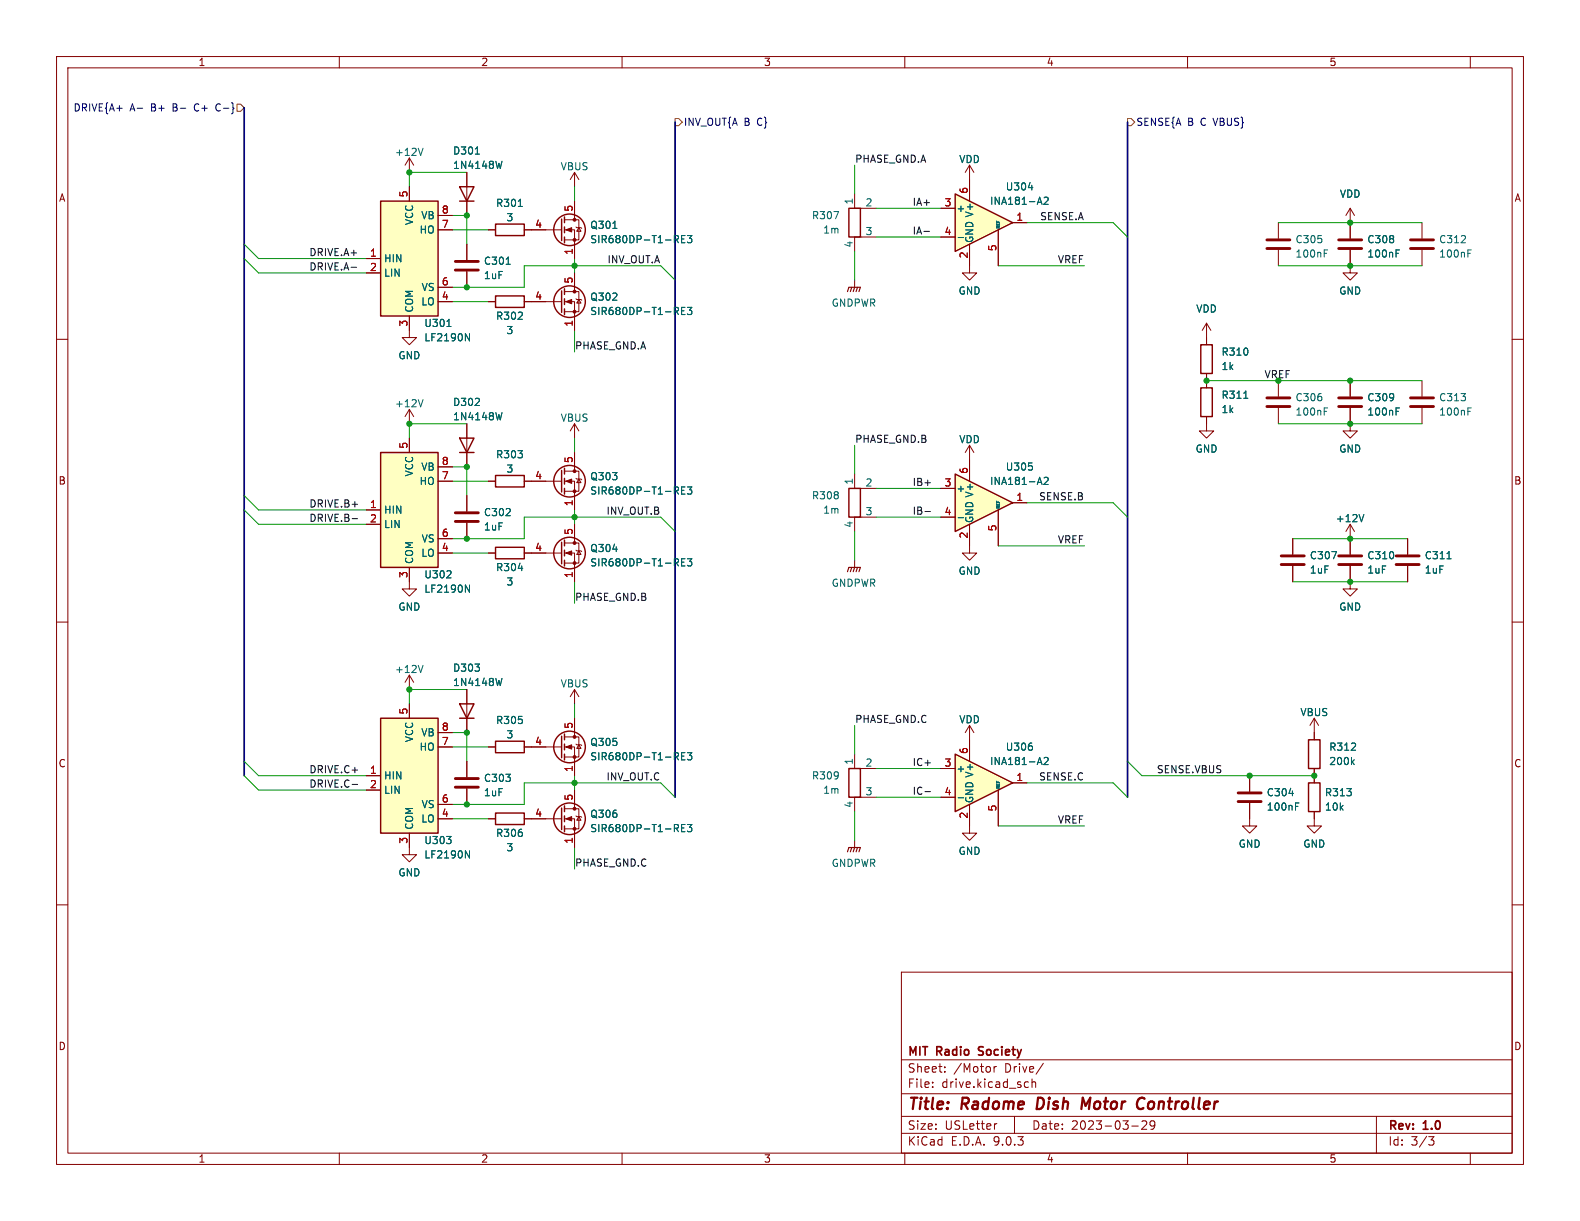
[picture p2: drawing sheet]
<svg xmlns="http://www.w3.org/2000/svg" width="279mm" height="216mm" viewBox="0 0 279 216" stroke-linecap="round" stroke-linejoin="round" font-family="sans-serif">
<g fill="none" stroke="#840000" stroke-width=".18">
<path d="M10 10h259.4v195.9h-259.4zM12 12h255.4v191.9h-255.4zM60 10v2M110 10v2M160 10v2M210 10v2M260 10v2M226.1 39.4v2.8M238.8 36.8v5.4M238.8 36.8l-.8 1.3M238.8 36.8l.7 1.3M251.5 39.4v2.8"/>
<path d="M226.1 44.2v2.8M238.8 44.2v4.1h1.2l-1.2 1.2-1.3-1.2h1.3M251.5 44.2v2.8M10 60h2M213.4 73.7v2.5h1.2l-1.2 1.3-1.3-1.3h1.3M213.4 67.3v1.3M226.1 67.3v2.8M226.1 72.1v2.8M267.4 60h2M228.6 95.3v2.7M238.8 95.3v2.7M248.9 95.3v2.7"/>
<path d="M10 110h2M72.4 102.9v1.2h1.3l-1.3 1.3-1.3-1.3h1.3M228.6 100.1v2.8M238.8 100.1v2.8M248.9 100.1v2.8M267.4 110h2M10 160h2M159.4 171.9h108v32h-108zM267.4 160h2M159.4 197.4h108M159.4 193.4h108M159.4 187.4h108"/>
<path d="M164.9 192.1v.2M164.9 191.4v.1M167.1 189.4v.2M167.1 188.7v.1M175.8 188.6v1M176.2 188.6l-.3 .1-.1 .2M176.3 198.7l-.3 .1M179.4 197.4v3M181.4 191.3l.5 .1M181.9 192.2l-.5 .1M182.5 191.4l.2-.1 .4 .1v.9M182.5 190.8v1.5"/>
<path d="M184.5 188l-1.3 1.9M200.1 199.1h1.2M201.9 198.3l.6-.1 .2 .1 .1 .3-.9 1.1h.9M204.2 198.8l-.3 .3h-.3l-.2-.3 .1-.5 .4-.1 .2 .1a.99 .99 0 0 1-.3 1.4h-.3M243.4 197.4v6.5M60 203.9v2M110 203.9v2M159.4 200.4h108M160 203.9v2M210 203.9v2M252.6 201h1l-.5 .6 .4 .1 .1 .5-.3 .3h-.4M260 203.9v2"/>
</g>
<path d="M183.6 194.1l-.3 2h.5M192.8 194.1l-.8 1.4-.5-1.4-.3 2M201.9 194.1l.5 .2M202.2 195.9l-.4 .2" fill="none" stroke="#840000" stroke-width=".4"/>
<path d="M173 186.5l.2 .1M173.1 185.2v.4" fill="none" stroke="#840000" stroke-width=".3"/>
<g fill="none" stroke="#840000" stroke-width=".51">
<path d="M224 42.4h4.1M224 43.9h4.1M236.7 42.4h4.1M236.7 43.9h4.1M249.4 42.4h4.1M249.4 43.9h4.1M224 70.4h4.1M224 71.9h4.1M226.6 98.3h4M226.6 99.8h4M236.7 98.3h4.1M236.7 99.8h4.1"/>
<path d="M246.9 98.3h4.1M246.9 99.8h4.1"/>
</g>
<path d="M234.2 44.8h.4M234.2 44.2h.6M246.9 44.8h.4M246.9 44.2h.6M259.6 44.8h.4M259.6 44.2h.6M219.9 70.4h.8M234.2 72.7h.4M234.2 72.1h.6M235.5 97.5h.8l-.5 1.3M255.9 98.8h.7" fill="none" stroke="#006464" stroke-width=".18"/>
<path d="M212.3 68.6h2.1v5.1h-2.1z" fill="none" stroke="#840000" stroke-width=".25"/>
<path d="M67.3 80h10.2v20.3h-10.2z" fill="#ffffc2"/>
<g fill="none" stroke="#840000" stroke-width=".25">
<path d="M81.3 33h2.5l-1.3 2.6zM81.3 35.6h2.5M87.6 39.6h5.1v2.1h-5.1zM99.3 38.7v3.8M99.8 38.4v1M150.1 36.8h2v5.1h-2zM99.3 51.4v3.8M99.8 40.1v1M99.8 41.9v1M99.8 51.1v1M99.8 52.8v1M99.8 54.6v1"/>
<path d="M81.3 77.5h2.5l-1.3 2.5zM212.3 61h2.1v5h-2.1zM67.3 80h10.2v20.3h-10.2zM81.3 80h2.5M87.6 84.1h5.1v2h-5.1zM99.3 83.2v3.8M99.8 82.8v1M99.8 84.6v1M99.8 86.4v1M87.6 143.8h5.1v2h-5.1z"/>
<circle cx="100.7" cy="53.3" r="2.79"/>
<circle cx="100.7" cy="40.6" r="2.79"/>
<circle cx="100.7" cy="85.1" r="2.79"/>
</g>
<g fill="none" stroke="#840000" stroke-width=".18">
<path d="M82.5 30.5v7.6M99.8 38.9h2.6v3.5h-2.6M101.6 30.5v2.5M101.6 35.6v3.3M101.6 30.5l-.8 1.3M101.6 30.5l.8 1.3M151.1 34.3v2.5h3.8M171.4 29.2v2.6M171.4 29.2l-.7 1.3M171.4 29.2l.8 1.3M82.5 43.2v2.8M82.5 48v2.8"/>
<path d="M86.4 40.6h1.2M92.7 40.6h6.6M94 53.3h5.3M99.8 40.6h1.8v5.1M99.8 51.6h2.6v3.5h-2.6M99.8 53.3h1.8v5.1M101.6 48.3v3.3M101.9 40.1l.1 .2h.7l.2 .1M101.9 52.8l.1 .2h.7l.2 .1M102.4 40.3l.3 .6h-.7zM102.4 53l.3 .6h-.7zM151.1 49.5v1.3"/>
<path d="M154.9 41.9h-3.8v2.6M171.4 47v1.3h1.3l-1.3 1.2-1.2-1.2h1.2M213.4 59.7v1.3M72.4 77.5v2.5M82.5 74.9v7.7M101.6 74.9v2.6M101.6 74.9l-.8 1.3M101.6 74.9l.8 1.3M171.4 78.7l-.7 1.3M171.4 78.7l.8 1.3M171.4 78.7v2.6M213.4 66v1.3"/>
<path d="M64.8 90.2h2.5M64.8 92.7h2.5M77.5 82.6h2.5M77.5 85.1h2.5M77.5 95.3h2.5M77.5 97.8h2.5M82.5 87.6v2.8M82.5 92.5v2.8M86.4 85.1h1.2M92.7 85.1h6.6M99.8 83.3h2.6v3.6h-2.6M99.8 85.1h1.8v5.1"/>
<path d="M101.6 80v3.3M101.9 84.6l.1 .1h.7l.2 .1M102.4 84.7l.3 .6h-.7zM72.4 100.3v2.6M72.4 119.4v2.5M72.4 119.4l-.8 1.3M72.4 119.4l.8 1.3M86.4 144.8h1.2M92.7 144.8h1.3"/>
</g>
<g fill="none" stroke="#006464" stroke-width=".18">
<path d="M84.1 27.2h.7M88.8 28.5l-.3 1.3M91.7 36.5h.7M147.5 37.4h.8l-.5 1.3M89.5 46.7h.7M108.4 40.4h.7M119.6 42.3l.4 .6M119.6 55l.4 .6M119.9 41.7l.1 .2-.1 .4M119.9 54.4l.1 .2-.1 .4M120.5 42.3h.4M120.5 55h.4"/>
<path d="M121.1 41.7h-.6v1.2h.6M121.1 54.4h-.6v1.2h.6M121.6 41.7h.7l-.4 .4 .4 .2v.5l-.2 .1-.5-.1M121.6 54.4h.7l-.4 .4 .4 .2v.5l-.2 .1-.5-.1M88.8 73l-.3 1.2M119.6 86.8l.4 .6M119.9 86.2l.1 .1-.1 .4M120.5 86.7h.4M121.1 86.1h-.6v1.3h.6M121.6 86.1h.7l-.4 .5 .4 .1v.6l-.2 .1-.5-.1M74.8 117.7l-.4 1.2M79 102.2h.8"/>
<path d="M79.7 101v.5M82.3 103.4l.7 1.3v-1.3"/>
</g>
<path d="M80.5 46.2h4.1M80.5 47.8h4.1M80.5 90.7h4.1M80.5 92.2h4.1" fill="none" stroke="#840000" stroke-width=".51"/>
<g fill="#840000" stroke="#840000" stroke-width=".18">
<path d="M100.1 40.6l1-.3v.7z"/>
<path d="M100.1 53.3l1-.3v.7z"/>
<path d="M100.1 85.1l1-.4v.8z"/>
<circle cx="101.6" cy="38.9" r=".25"/>
<circle cx="101.6" cy="42.4" r=".25"/>
<circle cx="101.6" cy="51.6" r=".25"/>
<circle cx="101.6" cy="55.1" r=".25"/>
<circle cx="101.6" cy="83.3" r=".25"/>
<circle cx="101.6" cy="86.9" r=".25"/>
</g>
<path d="M149.9 51.6l.2-.8h2l-.2 .8M150.6 50.8l-.2 .8M151.1 50.8l-.2 .8M151.6 50.8l-.2 .8" fill="none" stroke="#840000" stroke-width=".2"/>
<path d="M168.9 34.3l10.2 5.1-10.2 5.1z" fill="#ffffc2"/>
<g fill="none" stroke="#840000" stroke-width=".25">
<path d="M168.9 34.3l10.2 5.1-10.2 5.1zM87.6 96.8h5.1v2h-5.1zM99.3 95.9v3.8M99.8 95.5v1M99.8 97.3v1M99.8 99.1v1M99.3 130.2v3.8M99.8 129.8v1M99.8 131.6v1M99.8 133.4v1M99.3 142.9v3.8M99.8 142.5v1"/>
<path d="M99.8 144.3v1M99.8 146.1v1"/>
<circle cx="100.7" cy="97.8" r="2.79"/>
<circle cx="100.7" cy="132.1" r="2.79"/>
<circle cx="100.7" cy="144.8" r="2.79"/>
</g>
<g fill="none" stroke="#840000" stroke-width=".18">
<path d="M166.4 36.8h2.5M171.4 31.8v3.8M179.1 39.4h2.5M166.4 41.9h2.5M171.4 43.2v3.8M176.5 40.6v6.4M86.4 97.8h1.2M92.7 97.8h6.6M99.8 96h2.6v3.6h-2.6M99.8 97.8h1.8v5.1M101.6 92.7v3.3M101.9 97.3l.1 .1h.7l.2 .1"/>
<path d="M102.4 97.4l.3 .6h-.7zM238.8 92.7l-.8 1.3M238.8 92.7l.7 1.3M238.8 92.7v2.6M82.5 134.6v2.8M82.5 139.4v2.8M94 132.1h5.3M99.8 130.3h2.6v3.6h-2.6M99.8 132.1h1.8v5.1M101.6 121.9l-.8 1.3M101.6 121.9l.8 1.3M101.6 121.9v2.6"/>
<path d="M101.6 127v3.3M101.6 139.7v3.3M101.9 131.6l.1 .1h.7l.2 .1M102.4 131.7l.3 .6h-.7zM94 144.8h5.3M99.8 143h2.6v3.6h-2.6M99.8 144.8h1.8v5.1M101.9 144.3l.1 .1h.7l.2 .1M102.4 144.4l.3 .6h-.7z"/>
</g>
<g fill="none" stroke="#006464" stroke-width=".18">
<path d="M176.2 39.1v.2h.6M176.2 39.5v.3h.6M181.9 33.2h.7M183.8 34.9l.5 1.2M184.6 35l.5-.1 .3 .3-.8 .9h.8M169.4 42h1M176.3 40l-.1 .3h.6M119.6 99.5l.4 .6M119.9 98.9l.1 .1-.1 .4M120.5 99.4h.4M121.1 98.8h-.6v1.3h.6M121.6 98.8h.7l-.4 .5 .4 .1v.6l-.2 .1-.5-.1"/>
<path d="M241.2 91l-.4 1.3M91.7 100.5h.7M119.6 133.8l.4 .6M119.9 133.2l.1 .1-.1 .4M120.5 133.7h.4M121.1 133.1h-.6v1.3h.6M121.6 133.1h.7l-.4 .5 .4 .1v.5l-.2 .2-.5-.2M119.6 146.5l.4 .6M119.9 145.9l.1 .1-.1 .4M120.5 146.4h.4M121.1 145.8h-.6v1.3h.6M121.6 145.8h.7l-.4 .5 .4 .1v.5l-.2 .2-.5-.2"/>
</g>
<g fill="#840000" stroke="#840000" stroke-width=".18">
<path d="M100.1 97.8l1-.4v.8z"/>
<path d="M100.1 144.8l1-.4v.8z"/>
<path d="M100.1 132.1l1-.4v.8z"/>
<circle cx="101.6" cy="96" r=".25"/>
<circle cx="101.6" cy="99.6" r=".25"/>
<circle cx="101.6" cy="143" r=".25"/>
<circle cx="101.6" cy="146.6" r=".25"/>
<circle cx="101.6" cy="130.3" r=".25"/>
<circle cx="101.6" cy="133.9" r=".25"/>
</g>
<path d="M80.5 137.7h4.1M80.5 139.2h4.1" fill="none" stroke="#840000" stroke-width=".51"/>
<path d="M67.3 127h10.2v20.3h-10.2z" fill="#ffffc2"/>
<path d="M67.3 127h10.2v20.3h-10.2zM81.3 124.5h2.5l-1.3 2.5zM81.3 127h2.5M87.6 131.1h5.1v2h-5.1z" fill="none" stroke="#840000" stroke-width=".25"/>
<g fill="none" stroke="#840000" stroke-width=".18">
<path d="M72.4 58.4v1.3h1.3l-1.3 1.3-1.3-1.3h1.3M72.4 72.4v2.5M72.4 72.4l-.8 1.3M72.4 72.4l.8 1.3M64.8 137.2h2.5M64.8 139.7h2.5M72.4 124.5v2.5M77.5 129.5h2.5M77.5 132.1h2.5M82.5 121.9v7.6M86.4 132.1h1.2M92.7 132.1h1.3"/>
<path d="M72.4 147.3v3.8h1.3l-1.3 1.3-1.3-1.3h1.3M77.5 142.2h2.5M77.5 144.8h2.5"/>
</g>
<path d="M74.8 70.7l-.4 1.2M88.8 120l-.3 1.2M79 147.9h.8l-.5 .5M79.7 148.5v.6M82.3 150.4l.7 1.3v-1.3" fill="none" stroke="#006464" stroke-width=".18"/>
<path d="M67.3 35.6h10.2v20.3h-10.2z" fill="#ffffc2"/>
<path d="M67.3 35.6h10.2v20.3h-10.2z" fill="none" stroke="#840000" stroke-width=".25"/>
<g fill="none" stroke="#840000" stroke-width=".18">
<path d="M72.4 27.9v2.6M72.4 33v2.6M72.4 27.9l-.8 1.3M72.4 27.9l.8 1.3M77.5 38.1h2.5M64.8 45.7h2.5M64.8 48.3h2.5M72.4 55.9v2.5M77.5 40.6h2.5M77.5 50.8h2.5M77.5 53.3h2.5M213.4 57.2l-.8 1.2"/>
<path d="M213.4 57.2l.7 1.2M213.4 57.2v2.5M238.8 72.1v4.1h1.2l-1.2 1.3-1.3-1.3h1.3M238.8 67.3v2.8M251.5 67.3v2.8M251.5 72.1v2.8M171.4 96.5v1.3h1.3l-1.3 1.3-1.2-1.3h1.2M171.4 146.1v1.2h1.3l-1.3 1.3-1.2-1.3h1.2"/>
</g>
<path d="M74.8 26.2l-.4 1.3M79 57.7h.8M82.3 59l.7 1.3v-1.3M246.9 72.7h.4M246.9 72.1h.6M259.6 72.7h.4M259.6 72.1h.6" fill="none" stroke="#006464" stroke-width=".18"/>
<path d="M236.7 70.4h4.1M236.7 71.9h4.1M249.4 70.4h4.1M249.4 71.9h4.1" fill="none" stroke="#840000" stroke-width=".51"/>
<path d="M168.9 83.8l10.2 5.1-10.2 5.1z" fill="#ffffc2"/>
<path d="M150.1 86.4h2v5h-2zM168.9 83.8l10.2 5.1-10.2 5.1zM231.4 130.8h2v5.1h-2z" fill="none" stroke="#840000" stroke-width=".25"/>
<g fill="none" stroke="#840000" stroke-width=".18">
<path d="M151.1 83.8v2.6h3.8M151.1 99.1v1.2M154.9 91.4h-3.8v2.6M166.4 86.4h2.5M166.4 91.4h2.5M171.4 81.3v3.8M171.4 92.7v3.8M176.5 90.2v6.3M179.1 88.9h2.5M238.8 102.9v1.2h1.2l-1.2 1.3-1.3-1.3h1.3M171.4 128.3v2.5M171.4 128.3l-.7 1.2"/>
<path d="M171.4 128.3l.8 1.2M232.4 127l-.8 1.3M232.4 127l.8 1.3M232.4 127v3.8M232.4 135.9v1.3"/>
</g>
<path d="M169.4 91.5h1M176.2 88.6v.3h.6M176.2 89.1v.2h.6M176.3 89.6l-.1 .2h.6M182.5 82.5v.5M183.8 84.4l.5 1.3M184.6 84.5l.5-.1 .3 .4-.8 .9h.8M239.1 134.7l.4 .5M239.5 134.4l-.5 .4" fill="none" stroke="#006464" stroke-width=".18"/>
<path d="M149.9 101.1l.2-.8h2l-.2 .8M150.6 100.3l-.2 .8M151.1 100.3l-.2 .8M151.6 100.3l-.2 .8" fill="none" stroke="#840000" stroke-width=".2"/>
<path d="M168.9 133.4l10.2 5-10.2 5.1z" fill="#ffffc2"/>
<path d="M87.6 52.3h5.1v2.1h-5.1zM150.1 135.9h2v5.1h-2zM168.9 133.4l10.2 5-10.2 5.1zM231.4 138.4h2v5.1h-2z" fill="none" stroke="#840000" stroke-width=".25"/>
<g fill="none" stroke="#840000" stroke-width=".18">
<path d="M72.4 33v2.6M77.5 38.1h2.5M82.5 30.5v2.5M82.5 35.6v2.5M101.6 35.6v2.5M166.4 36.8h2.5M171.4 31.8v3.8M179.1 39.4h2.5M238.8 39.4v2.8M64.8 45.7h2.5M64.8 48.3h2.5M72.4 55.9v2.5"/>
<path d="M77.5 53.3h2.5M77.5 40.6h2.5M77.5 50.8h2.5M82.5 43.2v2.8M82.5 48v2.8M86.4 53.3h1.2M86.4 40.6h1.2M92.7 53.3h3.8M92.7 40.6h3.8M101.6 43.2v2.5M101.6 48.3v2.5M101.6 55.9v2.5"/>
<path d="M166.4 41.9h2.5M171.4 43.2v3.8M176.5 40.6v6.4M213.4 59.7v1.3M238.8 44.2v2.8M72.4 77.5v2.5M82.5 74.9v2.6M213.4 66v2.6M213.4 73.7v1.2M238.8 67.3v2.8M238.8 72.1v2.8M64.8 90.2h2.5"/>
<path d="M64.8 92.7h2.5M77.5 85.1h2.5M77.5 82.6h2.5M77.5 95.3h2.5M77.5 97.8h2.5M82.5 80v2.6M82.5 87.6v2.8M82.5 92.5v2.8M86.4 85.1h1.2M86.4 97.8h1.2M92.7 85.1h3.8M92.7 97.8h3.8"/>
<path d="M101.6 80v2.6M101.6 87.6v2.6M101.6 92.7v2.6M166.4 86.4h2.5M166.4 91.4h2.5M171.4 81.3v3.8M171.4 92.7v3.8M176.5 90.2v6.3M179.1 88.9h2.5M228.6 95.3v2.7M238.8 95.3v2.7M248.9 95.3v2.7"/>
<path d="M72.4 100.3v2.6M101.6 100.3v2.6M228.6 100.1v2.8M238.8 100.1v2.8M248.9 100.1v2.8M64.8 137.2h2.5M64.8 139.7h2.5M72.4 124.5v2.5M77.5 132.1h2.5M77.5 129.5h2.5M82.5 121.9v2.6M82.5 127v2.5"/>
<path d="M82.5 134.6v2.8M82.5 139.4v2.8M86.4 132.1h1.2M92.7 132.1h3.8M101.6 127v2.5M101.6 134.6v2.6M101.6 139.7v2.5M151.1 133.4v2.5h3.8M166.4 135.9h2.5M171.4 130.8v3.8M176.5 139.7v6.4M179.1 138.4h2.5"/>
<path d="M221 137.2v2.8M232.4 129.5v1.3M232.4 135.9v2.5M72.4 147.3v2.6M77.5 142.2h2.5M77.5 144.8h2.5M86.4 144.8h1.2M92.7 144.8h3.8M101.6 147.3v2.6M151.1 148.6v1.3M154.9 141h-3.8v2.5M166.4 141h2.5"/>
<path d="M171.4 142.2v3.9M221 142v4.1h1.2l-1.2 1.2-1.3-1.2h1.3M232.4 143.5v2.6h1.3l-1.3 1.2-1.3-1.2h1.3"/>
</g>
<g fill="none" stroke="#006464" stroke-width=".18">
<path d="M84.1 27.2h.7M88.8 28.5l-.3 1.3M91.7 36.5h.7M176.2 39.1v.2h.6M176.2 39.5v.3h.6M181.9 33.2h.7M183.8 34.9l.5 1.2M184.6 35l.5-.1 .3 .3-.8 .9h.8M79 57.7h.8M82.3 59l.7 1.3v-1.3M89.5 46.7h.7M108.4 40.4h.7"/>
<path d="M119.6 55l.4 .6M119.6 42.3l.4 .6M119.9 41.7l.1 .2-.1 .4M119.9 54.4l.1 .2-.1 .4M120.5 55h.4M120.5 42.3h.4M121.1 41.7h-.6v1.2h.6M121.1 54.4h-.6v1.2h.6M121.6 41.7h.7l-.4 .4 .4 .2v.5l-.2 .1-.5-.1M121.6 54.4h.7l-.4 .4 .4 .2v.5l-.2 .1-.5-.1M169.4 42h1M176.3 40l-.1 .3h.6"/>
<path d="M246.9 44.8h.4M246.9 44.2h.6M88.8 73l-.3 1.2M219.9 70.4h.8M246.9 72.7h.4M246.9 72.1h.6M119.6 86.8l.4 .6M119.6 99.5l.4 .6M119.9 86.2l.1 .1-.1 .4M119.9 98.9l.1 .1-.1 .4M120.5 86.7h.4M120.5 99.4h.4"/>
<path d="M121.1 86.1h-.6v1.3h.6M121.1 98.8h-.6v1.3h.6M121.6 86.1h.7l-.4 .5 .4 .1v.6l-.2 .1-.5-.1M121.6 98.8h.7l-.4 .5 .4 .1v.6l-.2 .1-.5-.1M169.4 91.5h1M176.2 88.6v.3h.6M176.2 89.1v.2h.6M176.3 89.6l-.1 .2h.6M182.5 82.5v.5M183.8 84.4l.5 1.3M184.6 84.5l.5-.1 .3 .4-.8 .9h.8M235.5 97.5h.8l-.5 1.3"/>
<path d="M241.2 91l-.4 1.3M255.9 98.8h.7M79 102.2h.8M79.7 101v.5M82.3 103.4l.7 1.3v-1.3M88.8 120l-.3 1.2M91.7 100.5h.7M119.6 133.8l.4 .6M119.9 133.2l.1 .1-.1 .4M120.5 133.7h.4M121.1 133.1h-.6v1.3h.6M121.6 133.1h.7l-.4 .5 .4 .1v.5l-.2 .2-.5-.2"/>
<path d="M176.2 138.1v.3h.6M176.2 138.6v.2h.6M176.3 139.1l-.1 .3h.6M182.5 132v.5M183.8 133.9l.5 1.3M184.6 134l.5-.1 .3 .4-.8 .9h.8M239.1 134.7l.4 .5M239.5 134.4l-.5 .4M79 147.9h.8l-.5 .5M79.7 148.5v.6M82.3 150.4l.7 1.3v-1.3M119.6 146.5l.4 .6"/>
<path d="M119.9 145.9l.1 .1-.1 .4M120.5 146.4h.4M121.1 145.8h-.6v1.3h.6M121.6 145.8h.7l-.4 .5 .4 .1v.5l-.2 .2-.5-.2M169.4 141.1h1M227.9 140.3h.8M229.1 142.6h.4M229.1 142h.6"/>
</g>
<path d="M218.9 140.2h4.1M218.9 141.7h4.1" fill="none" stroke="#840000" stroke-width=".51"/>
<path d="M149.9 150.6l.2-.7h2l-.2 .7M150.6 149.9l-.2 .7M151.1 149.9l-.2 .7M151.6 149.9l-.2 .7" fill="none" stroke="#840000" stroke-width=".2"/>
<path d="M41.9 18.4h.6l.7 .7-.7 .6h-.6zM119.4 21h.6l.6 .6-.6 .6h-.6zM199.4 21h.6l.7 .6-.7 .6h-.6z" fill="none" stroke="#725600" stroke-width=".18"/>
<path d="M38.4 18.4l-.2 .5 .2 .7" fill="none" stroke="#000084" stroke-width=".18"/>
<path d="M62.1 47.3h1M163.4 40.9h1M62.3 91.7h.9M163.6 90.4h.9M62.3 138.7h.9M163.6 140h.9" fill="none" stroke="#0f0f0f" stroke-width=".18"/>
<path d="M43.2 19.1v118.1M119.4 21.6v119.4M199.4 21.6v119.4" fill="none" stroke="#000084" stroke-width=".3"/>
<g fill="none" stroke="#009600" stroke-width=".18">
<path d="M80 38.1h2.5v5.1M82.5 30.5h-10.1v2.5M101.6 33v2.6M151.1 29.2v5.1M154.9 36.8h11.5M181.6 39.4h15.2l2.6 2.5M226.1 39.4h25.4M43.2 43.2l2.5 2.5h19.1M43.2 45.7l2.5 2.6h19.1M80 53.3h6.4M80 40.6h6.4M101.6 45.7v2.6"/>
<path d="M101.6 58.4v3.8M119.4 49.5l-2.6-2.5h-24.1v3.8h-12.7M151.1 44.5v5M154.9 41.9h11.5M176.5 47h15.3M226.1 47h25.4M82.5 74.9h-10.1v2.6M101.6 77.5v2.5M151.1 78.7v5.1M213.4 67.3h38.1M226.1 74.9h25.4M43.2 87.6l2.5 2.6h19.1"/>
<path d="M43.2 90.2l2.5 2.5h19.1M80 82.6h2.5v5M80 97.8h6.4M80 85.1h6.4M101.6 90.2v2.5M119.4 94l-2.6-2.6h-24.1v3.9h-12.7M151.1 94v5.1M154.9 91.4h11.5M154.9 86.4h11.5M176.5 96.5h15.3M181.6 88.9h15.2l2.6 2.5M228.6 95.3h20.3"/>
<path d="M101.6 102.9v3.8M228.6 102.9h20.3M43.2 134.6l2.5 2.6h19.1M43.2 137.2l2.5 2.5h19.1M80 129.5h2.5v5.1M80 132.1h6.4M82.5 121.9h-10.1v2.6M101.6 124.5v2.5M101.6 137.2v2.5M151.1 128.3v5.1M154.9 135.9h11.5M181.6 138.4h15.2l2.6 2.6"/>
<path d="M199.4 134.6l2.5 2.6h30.5M80 144.8h6.4M101.6 149.9v3.8M119.4 141l-2.6-2.6h-24.1v3.8h-12.7M151.1 143.5v5.1M154.9 141h11.5M176.5 146.1h15.3"/>
</g>
<g fill="#009600" stroke="#009600" stroke-width=".18">
<circle cx="221" cy="137.2" r=".46"/>
<circle cx="232.4" cy="137.2" r=".46"/>
<circle cx="238.8" cy="102.9" r=".46"/>
<circle cx="72.4" cy="74.9" r=".46"/>
<circle cx="82.5" cy="50.8" r=".46"/>
<circle cx="101.6" cy="91.4" r=".46"/>
<circle cx="82.5" cy="82.6" r=".46"/>
<circle cx="82.5" cy="129.5" r=".46"/>
<circle cx="72.4" cy="121.9" r=".46"/>
<circle cx="82.5" cy="95.3" r=".46"/>
<circle cx="238.8" cy="95.3" r=".46"/>
<circle cx="238.8" cy="74.9" r=".46"/>
<circle cx="238.8" cy="47" r=".46"/>
<circle cx="238.8" cy="39.4" r=".46"/>
<circle cx="226.1" cy="67.3" r=".46"/>
<circle cx="213.4" cy="67.3" r=".46"/>
<circle cx="238.8" cy="67.3" r=".46"/>
<circle cx="101.6" cy="47" r=".46"/>
<circle cx="82.5" cy="38.1" r=".46"/>
<circle cx="72.4" cy="30.5" r=".46"/>
<circle cx="101.6" cy="138.4" r=".46"/>
<circle cx="82.5" cy="142.2" r=".46"/>
</g>
<g font-size="2.8" fill="#840000">
<text x="160.4" y="196.8">Title:</text>
<text x="170.1" y="196.8">Radome</text>
<text x="184.2" y="196.8">Dish</text>
<text x="192.9" y="196.8">Motor</text>
<text x="203.5" y="196.8">Controller</text>
</g>
<g font-size="2.1" fill="#840000">
<text x="160.4" y="189.9">Sheet:</text>
<text x="160.4" y="187.1">MIT</text>
<text x="165.7" y="187.1">Radio</text>
<text x="168.6" y="189.9">/Motor</text>
<text x="173.7" y="187.1">Society</text>
<text x="177.7" y="189.9">Drive/</text>
<text x="160.4" y="192.6">File:</text>
<text x="166.5" y="192.6">drive.kicad_sch</text>
<text x="160.4" y="202.8">KiCad</text>
<text x="160.4" y="200">Size:</text>
<text x="167.1" y="200">USLetter</text>
<text x="168.1" y="202.8">E.D.A.</text>
<text x="175.7" y="202.8">9.0.3</text>
<text x="182.4" y="200">Date:</text>
<text x="189.4" y="200">2023-03-29</text>
<text x="245.4" y="200.2">Rev:</text>
<text x="245.4" y="202.8">Id:</text>
<text x="249.5" y="202.8">3/3</text>
<text x="251.8" y="200.2">1.0</text>
</g>
<g font-size="1.8" fill="#840000">
<text x="35" y="11.9">1</text>
<text x="85" y="11.9">2</text>
<text x="135" y="11.9">3</text>
<text x="185" y="11.9">4</text>
<text x="235" y="11.9">5</text>
<text x="10.3" y="35.9">A</text>
<text x="267.7" y="35.9">A</text>
<text x="10.3" y="85.9">B</text>
<text x="267.7" y="85.9">B</text>
<text x="10.3" y="135.9">C</text>
<text x="267.7" y="135.9">C</text>
<text x="10.3" y="185.9">D</text>
<text x="267.7" y="185.9">D</text>
<text x="35" y="205.8">1</text>
<text x="85" y="205.8">2</text>
<text x="135" y="205.8">3</text>
<text x="185" y="205.8">4</text>
<text x="235" y="205.8">5</text>
</g>
<g font-size="1.8" fill="#000084">
<text x="12.9" y="19.9">DRIVE{A+</text>
<text x="23" y="19.9">A-</text>
<text x="26.8" y="19.9">B+</text>
<text x="30.8" y="19.9">B-</text>
<text x="34.8" y="19.9">C+</text>
<text x="38.8" y="19.9">C-}</text>
<text x="120.8" y="22.5">INV_OUT{A</text>
<text x="131.6" y="22.5">B</text>
<text x="134" y="22.5">C}</text>
<text x="200.9" y="22.5">SENSE{A</text>
<text x="210" y="22.5">B</text>
<text x="212.4" y="22.5">C VBUS}</text>
</g>
<g font-size="1.8" fill="#006464">
<text x="69.7" y="27.8">+12V</text>
<text x="80" y="27.5">D301</text>
<text x="169.5" y="29">VDD</text>
<text x="80" y="30.1">1N4148W</text>
<text x="99" y="30.3">VBUS</text>
<text x="177.8" y="33.9">U304</text>
<text x="236.8" y="35.2">VDD</text>
<text x="73.3" y="39.9" transform="rotate(-90 73.3 39.9)">VCC</text>
<text x="74.1" y="41.5">HO</text>
<text x="74.4" y="39">VB</text>
<text x="87.6" y="36.8">R301</text>
<text x="89.5" y="39.3">3</text>
<text x="104.3" y="40.7">Q301</text>
<text x="143.5" y="39">R307</text>
<text x="145.5" y="41.5">1m</text>
<text x="150.9" y="36.3" transform="rotate(-90 150.9 36.3)">1</text>
<text x="153" y="36.6">2</text>
<text x="153" y="41.7">3</text>
<text x="169" y="37.7">+</text>
<text x="175" y="36.4">INA181-A2</text>
<text x="67.8" y="46.6">HIN</text>
<text x="85.5" y="47">C301</text>
<text x="104.3" y="43.2">SIR680DP-T1-RE3</text>
<text x="150.9" y="43.9" transform="rotate(-90 150.9 43.9)">4</text>
<text x="172.3" y="43.1" transform="rotate(-90 172.3 43.1)">GND V+</text>
<text x="229" y="43.2">C305</text>
<text x="229" y="45.7">100nF</text>
<text x="241.7" y="43.2">C308</text>
<text x="241.7" y="45.7">100nF</text>
<text x="254.4" y="43.2">C312</text>
<text x="254.4" y="45.7">100nF</text>
<text x="67.8" y="49.1">LIN</text>
<text x="74.5" y="51.7">VS</text>
<text x="85.5" y="49.6">1uF</text>
<text x="104.3" y="53.4">Q302</text>
<text x="169.4" y="52.3">GND</text>
<text x="236.7" y="52.3">GND</text>
<text x="73.3" y="55.4" transform="rotate(-90 73.3 55.4)">COM</text>
<text x="74.4" y="54.2">LO</text>
<text x="74.9" y="58">U301</text>
<text x="87.6" y="56.7">R302</text>
<text x="89.5" y="59.3">3</text>
<text x="104.3" y="55.9">SIR680DP-T1-RE3</text>
<text x="147" y="54.4">GNDPWR</text>
<text x="211.4" y="55.5">VDD</text>
<text x="70.4" y="63.7">GND</text>
<text x="74.9" y="60.6">LF2190N</text>
<text x="215.9" y="63.1">R310</text>
<text x="215.9" y="65.6">1k</text>
<text x="80" y="72">D302</text>
<text x="215.9" y="70.7">R311</text>
<text x="229" y="71.1">C306</text>
<text x="241.7" y="71.1">C309</text>
<text x="254.4" y="71.1">C313</text>
<text x="69.7" y="72.2">+12V</text>
<text x="80" y="74.5">1N4148W</text>
<text x="99" y="74.8">VBUS</text>
<text x="215.9" y="73.3">1k</text>
<text x="229" y="73.7">100nF</text>
<text x="241.7" y="73.7">100nF</text>
<text x="254.4" y="73.7">100nF</text>
<text x="74.4" y="83.4">VB</text>
<text x="87.6" y="81.2">R303</text>
<text x="89.5" y="83.8">3</text>
<text x="169.5" y="78.6">VDD</text>
<text x="177.8" y="83.4">U305</text>
<text x="211.3" y="80.2">GND</text>
<text x="236.7" y="80.2">GND</text>
<text x="73.3" y="84.3" transform="rotate(-90 73.3 84.3)">VCC</text>
<text x="74.1" y="86">HO</text>
<text x="104.3" y="85.1">Q303</text>
<text x="104.3" y="87.7">SIR680DP-T1-RE3</text>
<text x="143.5" y="88.5">R308</text>
<text x="150.9" y="85.8" transform="rotate(-90 150.9 85.8)">1</text>
<text x="153" y="86.1">2</text>
<text x="169" y="87.2">+</text>
<text x="175" y="86">INA181-A2</text>
<text x="67.8" y="91">HIN</text>
<text x="67.8" y="93.6">LIN</text>
<text x="85.5" y="91.5">C302</text>
<text x="85.5" y="94">1uF</text>
<text x="145.5" y="91">1m</text>
<text x="150.9" y="93.4" transform="rotate(-90 150.9 93.4)">4</text>
<text x="153" y="91.2">3</text>
<text x="172.3" y="92.6" transform="rotate(-90 172.3 92.6)">GND V+</text>
<text x="236.1" y="92.5">+12V</text>
<text x="73.3" y="99.8" transform="rotate(-90 73.3 99.8)">COM</text>
<text x="74.4" y="98.7">LO</text>
<text x="74.5" y="96.1">VS</text>
<text x="87.6" y="101.2">R304</text>
<text x="104.3" y="97.8">Q304</text>
<text x="104.3" y="100.4">SIR680DP-T1-RE3</text>
<text x="169.4" y="101.8">GND</text>
<text x="231.5" y="99.1">C307</text>
<text x="231.5" y="101.6">1uF</text>
<text x="241.7" y="99.1">C310</text>
<text x="241.7" y="101.6">1uF</text>
<text x="251.9" y="99.1">C311</text>
<text x="251.9" y="101.6">1uF</text>
<text x="74.9" y="102.5">U302</text>
<text x="74.9" y="105">LF2190N</text>
<text x="89.5" y="103.7">3</text>
<text x="147" y="104">GNDPWR</text>
<text x="70.4" y="108.2">GND</text>
<text x="236.7" y="108.2">GND</text>
<text x="69.7" y="119.2">+12V</text>
<text x="80" y="119">D303</text>
<text x="80" y="121.5">1N4148W</text>
<text x="99" y="121.7">VBUS</text>
<text x="73.3" y="131.3" transform="rotate(-90 73.3 131.3)">VCC</text>
<text x="74.4" y="130.4">VB</text>
<text x="87.6" y="128.2">R305</text>
<text x="89.5" y="130.8">3</text>
<text x="169.5" y="128.1">VDD</text>
<text x="229.9" y="126.8">VBUS</text>
<text x="74.1" y="132.9">HO</text>
<text x="104.3" y="132.1">Q305</text>
<text x="104.3" y="134.6">SIR680DP-T1-RE3</text>
<text x="150.9" y="135.3" transform="rotate(-90 150.9 135.3)">1</text>
<text x="153" y="135.6">2</text>
<text x="169" y="136.8">+</text>
<text x="175" y="135.5">INA181-A2</text>
<text x="177.8" y="132.9">U306</text>
<text x="235" y="132.9">R312</text>
<text x="235" y="135.5">200k</text>
<text x="67.8" y="138">HIN</text>
<text x="67.8" y="140.6">LIN</text>
<text x="74.5" y="143.1">VS</text>
<text x="85.5" y="138.5">C303</text>
<text x="85.5" y="141">1uF</text>
<text x="143.5" y="138">R309</text>
<text x="145.5" y="140.6">1m</text>
<text x="150.9" y="142.9" transform="rotate(-90 150.9 142.9)">4</text>
<text x="153" y="140.7">3</text>
<text x="172.3" y="142.1" transform="rotate(-90 172.3 142.1)">GND V+</text>
<text x="223.9" y="141">C304</text>
<text x="223.9" y="143.5">100nF</text>
<text x="234.2" y="141">R313</text>
<text x="234.2" y="143.5">10k</text>
<text x="73.3" y="146.8" transform="rotate(-90 73.3 146.8)">COM</text>
<text x="74.4" y="145.6">LO</text>
<text x="74.9" y="149.5">U303</text>
<text x="87.6" y="148.2">R306</text>
<text x="104.3" y="144.8">Q306</text>
<text x="104.3" y="147.3">SIR680DP-T1-RE3</text>
<text x="70.4" y="155.2">GND</text>
<text x="74.9" y="152">LF2190N</text>
<text x="89.5" y="150.7">3</text>
<text x="147" y="153.5">GNDPWR</text>
<text x="169.4" y="151.4">GND</text>
<text x="218.9" y="150.1">GND</text>
<text x="230.4" y="150.1">GND</text>
</g>
<g font-size="1.8" fill="#0f0f0f">
<text x="151.1" y="28.9">PHASE_GND.A</text>
<text x="161.3" y="41.6">IA-</text>
<text x="161.3" y="36.5">IA+</text>
<text x="183.8" y="39">SENSE.A</text>
<text x="54.6" y="45.4">DRIVE.A+</text>
<text x="54.6" y="47.9">DRIVE.A-</text>
<text x="107.3" y="46.6">INV_OUT.A</text>
<text x="187" y="46.6">VREF</text>
<text x="101.6" y="61.9">PHASE_GND.A</text>
<text x="223.5" y="67">VREF</text>
<text x="151.1" y="78.4">PHASE_GND.B</text>
<text x="54.6" y="89.8">DRIVE.B+</text>
<text x="161.3" y="86">IB+</text>
<text x="183.6" y="88.6">SENSE.B</text>
<text x="54.6" y="92.4">DRIVE.B-</text>
<text x="107.1" y="91.1">INV_OUT.B</text>
<text x="161.3" y="91.1">IB-</text>
<text x="187" y="96.2">VREF</text>
<text x="101.6" y="106.3">PHASE_GND.B</text>
<text x="151.1" y="127.9">PHASE_GND.C</text>
<text x="54.6" y="136.8">DRIVE.C+</text>
<text x="161.3" y="135.5">IC+</text>
<text x="204.5" y="136.8">SENSE.VBUS</text>
<text x="54.6" y="139.4">DRIVE.C-</text>
<text x="107.1" y="138.1">INV_OUT.C</text>
<text x="161.3" y="140.6">IC-</text>
<text x="183.6" y="138.1">SENSE.C</text>
<text x="187" y="145.7">VREF</text>
<text x="101.6" y="153.3">PHASE_GND.C</text>
</g>
<g font-size="1.8" fill="#a90000">
<text x="72.1" y="35" transform="rotate(-90 72.1 35)">5</text>
<text x="171.2" y="34.4" transform="rotate(-90 171.2 34.4)">6</text>
<text x="78" y="37.8">8</text>
<text x="78" y="40.4">7</text>
<text x="94.5" y="40.4">4</text>
<text x="101.3" y="37.5" transform="rotate(-90 101.3 37.5)">5</text>
<text x="166.9" y="36.6">3</text>
<text x="166.9" y="41.7">4</text>
<text x="179.6" y="39.1">1</text>
<text x="65.3" y="45.5">1</text>
<text x="101.3" y="45.2" transform="rotate(-90 101.3 45.2)">1</text>
<text x="171.2" y="45.8" transform="rotate(-90 171.2 45.8)">2</text>
<text x="176.3" y="44.5" transform="rotate(-90 176.3 44.5)">5</text>
<text x="65.3" y="48">2</text>
<text x="78" y="50.5">6</text>
<text x="78" y="53.1">4</text>
<text x="94.5" y="53.1">4</text>
<text x="101.3" y="50.2" transform="rotate(-90 101.3 50.2)">5</text>
<text x="72.1" y="57.9" transform="rotate(-90 72.1 57.9)">3</text>
<text x="101.3" y="57.9" transform="rotate(-90 101.3 57.9)">1</text>
<text x="72.1" y="79.4" transform="rotate(-90 72.1 79.4)">5</text>
<text x="78" y="82.3">8</text>
<text x="101.3" y="82" transform="rotate(-90 101.3 82)">5</text>
<text x="171.2" y="83.9" transform="rotate(-90 171.2 83.9)">6</text>
<text x="65.3" y="89.9">1</text>
<text x="78" y="84.8">7</text>
<text x="94.5" y="84.8">4</text>
<text x="101.3" y="89.6" transform="rotate(-90 101.3 89.6)">1</text>
<text x="166.9" y="86.1">3</text>
<text x="179.6" y="88.6">1</text>
<text x="65.3" y="92.5">2</text>
<text x="78" y="95">6</text>
<text x="101.3" y="94.7" transform="rotate(-90 101.3 94.7)">5</text>
<text x="166.9" y="91.2">4</text>
<text x="171.2" y="95.3" transform="rotate(-90 171.2 95.3)">2</text>
<text x="176.3" y="94.1" transform="rotate(-90 176.3 94.1)">5</text>
<text x="78" y="97.5">4</text>
<text x="94.5" y="97.5">4</text>
<text x="72.1" y="102.3" transform="rotate(-90 72.1 102.3)">3</text>
<text x="101.3" y="102.3" transform="rotate(-90 101.3 102.3)">1</text>
<text x="72.1" y="126.4" transform="rotate(-90 72.1 126.4)">5</text>
<text x="78" y="129.3">8</text>
<text x="78" y="131.8">7</text>
<text x="94.5" y="131.8">4</text>
<text x="101.3" y="129" transform="rotate(-90 101.3 129)">5</text>
<text x="65.3" y="136.9">1</text>
<text x="101.3" y="136.6" transform="rotate(-90 101.3 136.6)">1</text>
<text x="166.9" y="135.6">3</text>
<text x="171.2" y="133.4" transform="rotate(-90 171.2 133.4)">6</text>
<text x="65.3" y="139.4">2</text>
<text x="78" y="142">6</text>
<text x="101.3" y="141.7" transform="rotate(-90 101.3 141.7)">5</text>
<text x="166.9" y="140.7">4</text>
<text x="176.3" y="143.6" transform="rotate(-90 176.3 143.6)">5</text>
<text x="179.6" y="138.2">1</text>
<text x="72.1" y="149.3" transform="rotate(-90 72.1 149.3)">3</text>
<text x="78" y="144.5">4</text>
<text x="94.5" y="144.5">4</text>
<text x="101.3" y="149.3" transform="rotate(-90 101.3 149.3)">1</text>
<text x="171.2" y="144.9" transform="rotate(-90 171.2 144.9)">2</text>
</g>
<g font-size=".7" fill="#006464">
<text x="177" y="40.5" transform="rotate(-90 177 40.5)">REF</text>
<text x="177" y="90" transform="rotate(-90 177 90)">REF</text>
<text x="177" y="139.6" transform="rotate(-90 177 139.6)">REF</text>
</g>
</svg>
